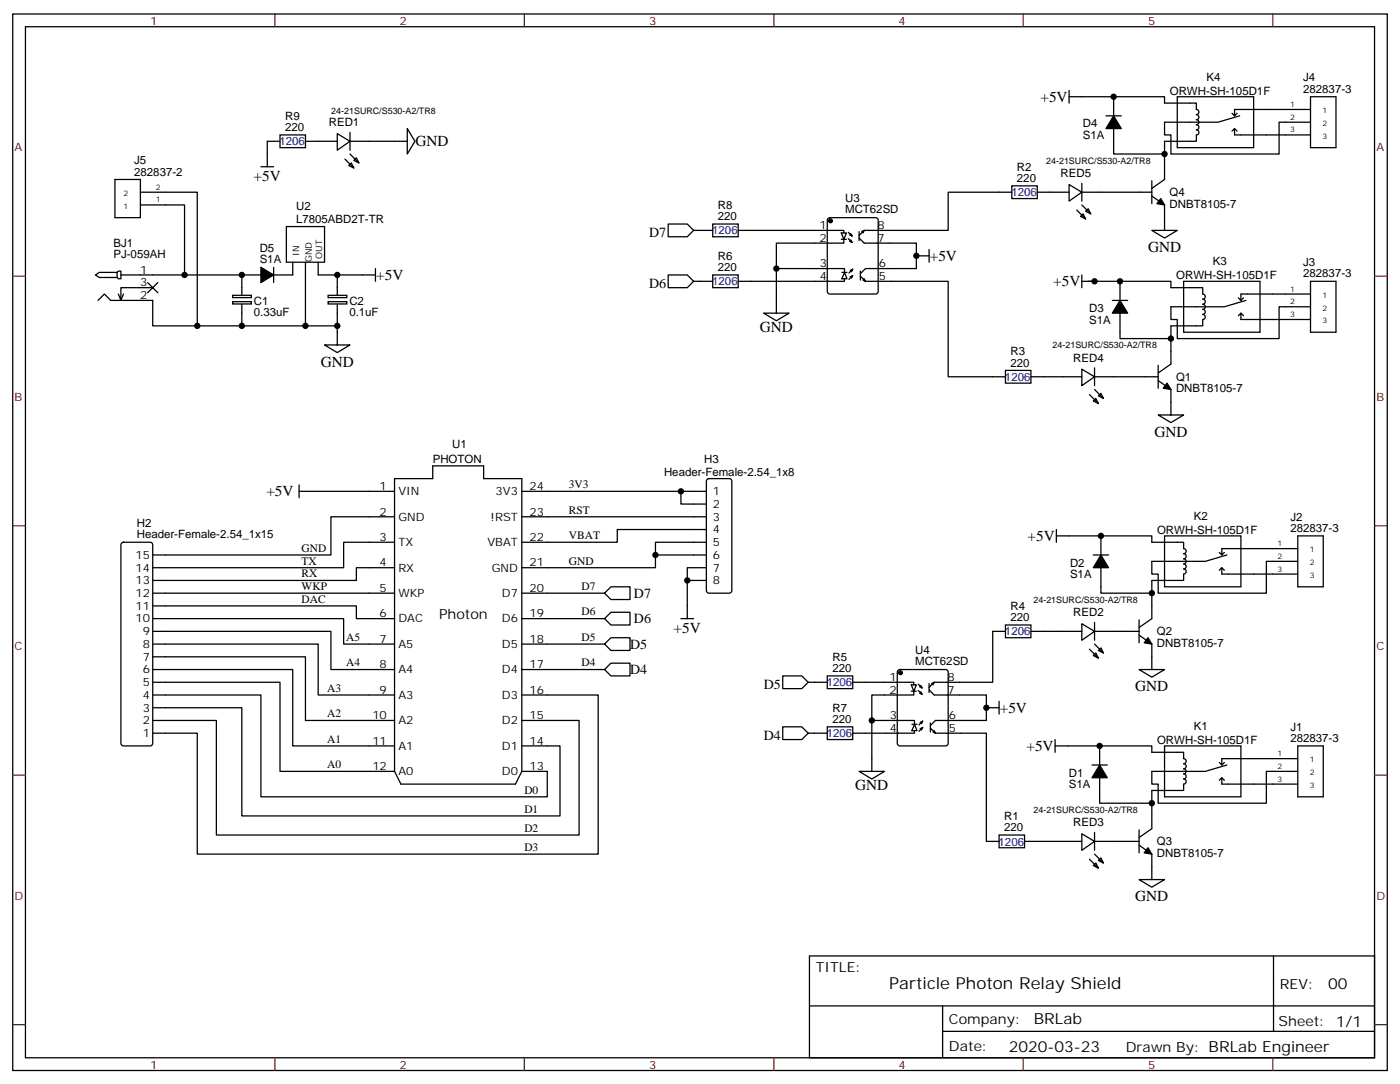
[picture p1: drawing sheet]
<svg xmlns="http://www.w3.org/2000/svg" width="388mm" height="300mm" viewBox="0 0 388 300" stroke-linecap="round" stroke-linejoin="round" font-family="sans-serif">
<g fill="none" stroke="#000" stroke-width=".35">
<path d="M3.5 3.9h381v292.8h-381zM7.1 7.4h373.9v285.8h-373.9zM77.6 37.4h7.1v3.5h-7.1zM77.6 39.2h-3.5v7M84.7 39.2h8.8M93.5 37l3.5 2.2-3.5 2.4zM97 36.7v4.9M97 39.2h15.9M112.9 35.6l2.1 3.6-2.1 3.5zM296.3 26.8h26.5v1.8h8.8v1.7a.71 .71 0 0 1 .7 .7 .71 .71 0 0 1-.7 .8 .71 .71 0 0 1 .7 .7 .71 .71 0 0 1-.7 .7 .71 .71 0 0 1 .7 .7 .71 .71 0 0 1-.7 .7 .71 .71 0 0 1 .7 .7 .71 .71 0 0 1-.7 .7 .71 .71 0 0 1 .7 .7 .71 .71 0 0 1-.7 .7v1.8h-8.8v3.5h-14.1v-7.1M296.3 25v3.6M306.6 32.1h4.2"/>
<path d="M308.7 26.8v5.3M326.3 26.8h21.2v14.1h-21.2zM341.5 36.3l.7-.7v1.8h21.1M342.2 35.6l.7 .7M342.9 31.4l-.7 .7M343.6 32.1l-6 1.8h-14.8v3.5h1.8v5.3h29.9v-8.8h8.8M363.3 30.3h-21.1v1.8l-.7-.7M363.3 26.8h7v14.1h-7zM31.9 49.7h7v10.6h-7zM38.9 56.8h12.3v19.4M38.9 53.3h15.8v37M72.3 46.2h3.5"/>
<path d="M95.6 44.1l2.5 2.5M96.7 45.9l.7-.7 .7 1.4zM97 42.7l2.5 2.5M98.1 44.5l.7-.8 .7 1.5zM280.5 51.5h7v3.5h-7zM280.5 53.3h-17.7v10.6h-23.3l-.7 .3M287.5 53.3h8.8M296.3 51.2l3.6 2.1-3.6 2.4zM298.4 58.2l2.5 2.5M299.9 53.3h19.4M299.9 56.8l2.4 2.5M299.9 50.8v4.9"/>
<path d="M300.2 59.3l.7 1.4-1.4-.7zM300.9 58.6l.7-.7 .7 1.4zM319.3 54.3l3.5 2.5v7.1M319.3 50.1v6.3M322.8 42.7v7l-3.5 2.5M26.5 76.2l1-.7h5v1.4h-5zM32.5 75.5l.3-.4h.7v2.2h-.7l-.3-.4M33.5 76.2h38.8M42.3 79.7h-8.8v3.6l-.7-1.8M67 76.2v5.6M75.8 74.1v4.2M79.4 62.8h10.6v9.9h-10.6z"/>
<path d="M81.1 72.7v3.5h-5.3M84.7 72.7v17.6M88.2 72.7v3.5h15.9M93.5 76.2v5.6M104.1 74.4v3.6M185.2 76.2h5.3l1.8 1.8-1.8 1.7h-5.3zM185.2 62.1h5.3l1.8 1.8-1.8 1.7h-5.3zM192.3 78h5.3M192.3 63.9h5.3M197.6 76.2h7v3.5h-7zM197.6 62.1h7v3.5h-7zM204.6 63.9h29.3v.7"/>
<path d="M204.6 78h25.1M215.2 74.4h14.5M229.5 74.4h4.6v1.1M229.5 60.5l.5-.2h12.7l.7 .5v20l-.4 .6-13 .1-.6-.5-.1-20zM233.2 64.6h1.4l-.7 1.7zM233.2 66.3h1.4M233.4 75.5h1.4M233.9 66.3v1.1h-18.7v19.4M234.1 75.5l.7 1.8h-1.4zM234.1 77.3v.7h-4.6M235.1 64.4l1.1 1-.4-.7M235.1 66.1l1.1 1.1-.4-.7"/>
<path d="M235.5 65.1l.7 .3M235.5 66.9l.7 .3M236 77.1l.4-.7-1.1 1M236 75.3l.4-.7-1.1 1.1M236.4 76.4l-.7 .3M236.4 74.6l-.7 .4M238.1 66l1.4 1.4h14.5v7h-14.1l-1.4 1.4M238.1 64.2v2.5M238.5 76.6l1.4 1.4-.4-.7M238.5 75.1v2.5M239.2 64.6l.3-.7-1.4 1.4M239.2 77.6l.7 .4h22.9v26.4h15.9"/>
<path d="M254 70.9h3.5M257.5 69.1v3.6M299.9 78h3.5M299.9 76.2v3.5M301.6 78h23v1.7h8.8v1.8a.71 .71 0 0 1 .7 .7 .71 .71 0 0 1-.7 .7 .71 .71 0 0 1 .7 .7 .71 .71 0 0 1-.7 .7 .71 .71 0 0 1 .7 .7 .71 .71 0 0 1-.7 .7 .71 .71 0 0 1 .7 .7 .71 .71 0 0 1-.7 .7 .71 .71 0 0 1 .7 .7 .71 .71 0 0 1-.7 .7v1.8h-8.8v3.5h-14.2v-7M310.4 78v5.3M319.3 63.9h7l-3.5 2.1zM328.1 78h21.1v14.1h-21.1zM363.3 78h7v14.1h-7zM27.2 83.3l1.7-1.8 1.8 1.8h11.6v7h51.2v5.3M34.2 81.5l-.7 1.8M64.5 83.6h5.2v.6h-5.2z"/>
<path d="M64.5 81.8h5.2v.7h-5.2zM67 84.3v6M90 95.6h7l-3.5 2.1zM90.9 83.6h5.2v.6h-5.2zM90.9 81.8h5.2v.7h-5.2zM93.5 84.3v6M211.7 86.8h7l-3.5 2.1zM308.3 83.3h4.3M324.6 93.8v7.1l-3.6 2.5M343.3 87.5l.7-.7v1.7h19.3M344 86.8l.7 .7M344.7 82.6l-.7 .7"/>
<path d="M345.4 83.3l-6 1.7h-14.8v3.5h1.7v5.3h28.2v-8.8h8.8M363.3 81.5h-19.3v1.8l-.7-.7M278.7 102.7h7.1v3.5h-7.1zM285.8 104.4h14.1M299.9 102.3l3.5 2.1-3.5 2.5zM302 109.4l2.4 2.4M303.4 102v4.9M303.4 107.9l2.5 2.5M303.4 104.4h17.6M303.7 110.4l.7 1.4-1.4-.7zM304.4 109.7l.8-.7 .7 1.4zM321 115h7.1l-3.5 2.1z"/>
<path d="M321 105.5l3.6 2.4v7.1M321 101.2v6.4M82.9 136.2h26.5M82.9 134.4v3.5M144.6 136.2h51.2M188.7 136.2v3.5h7.1M196 132.9l.5-.3h5.6l.5 .3 .2 .4v30.4l-.2 .5-.5 .2h-5.6l-.5-.2-.2-.5v-30.4zM33.7 150.5l.5-.2h7.4l.5 .2 .2 .5v55l-.2 .5-.5 .2h-7.4l-.5-.2-.2-.5v-55zM109.4 143.2h-17.7v10.6h-49.4M109.4 150.3h-14.2v7h-52.9M109.4 157.3h-10.6v3.6h-56.5M144.6 143.2h51.2"/>
<path d="M195.8 146.8h-24.7v3.5h-26.5M195.8 153.8h-14.1v3.5h-37.1M195.8 150.3h-14.1v3.5M195.8 157.3h-5.3v14.1M292.8 148.5h26.5v1.8h8.8v1.7a.71 .71 0 0 1 .7 .8 .71 .71 0 0 1-.7 .7 .71 .71 0 0 1 .7 .7 .71 .71 0 0 1-.7 .7 .71 .71 0 0 1 .7 .7 .71 .71 0 0 1-.7 .7 .71 .71 0 0 1 .7 .7 .71 .71 0 0 1-.7 .7 .71 .71 0 0 1 .7 .7 .71 .71 0 0 1-.7 .7v1.8h-8.8v3.5h-14.1v-7.1M292.8 146.8v3.5M303 153.8h4.3M305.2 148.5v5.3M322.8 148.5h21.2v14.1h-21.2zM338 158l.7-.7v1.8h21M338.7 157.3l.7 .7M339.4 153.1l-.7 .7"/>
<path d="M340.1 153.8l-6 1.8h-14.8v3.5h1.7v5.3h30v-8.8h8.7M359.7 152h-21v1.8l-.7-.7M359.7 148.5h7.1v14.1h-7.1zM42.3 167.9h56.5v3.5h10.6M42.3 171.4h52.9v7.1h14.2M42.3 175h49.4v10.6h17.7M42.3 178.5h45.9v14.1h21.2M42.3 164.4h67.1M144.6 164.4h23M144.6 171.4h23M144.6 178.5h23M167.6 178.5l1.7-1.8h5.3v3.6h-5.3z"/>
<path d="M167.6 171.4l1.7-1.7h5.3v3.5h-5.3zM167.6 164.4l1.7-1.8h5.3v3.6h-5.3zM188.7 171.4h3.6M190.5 160.9h5.3M278.7 173.2h7.1v3.5h-7.1zM278.7 175h-3.5v14.1h-16.3l-.7 .3M285.8 175h14.1M299.9 172.9l3.5 2.1-3.5 2.4zM302 179.9l2.4 2.5M303.4 175h12.3M303.4 178.5l2.5 2.5M303.4 172.5v4.9"/>
<path d="M315.7 176l3.6 2.5v7.1M315.7 171.8v6.4M319.3 164.4v7l-3.6 2.5M42.3 182h42.4v17.7h24.7M42.3 185.6h38.8v21.1h28.3M42.3 189.1h35.3v24.7h31.8M42.3 192.6h30v28.2h79.4v-7h-7.1M42.3 196.1h24.7v30h88.2v-19.4h-10.6M42.3 199.7h17.7v31.7h100.5v-31.7h-15.9M144.6 192.6h21.2v44.1h-111.1v-33.5h-12.4M144.6 185.6h23M167.6 185.6l1.7-1.8h5.3v3.5h-5.3z"/>
<path d="M217 187.3h5.2l1.8 1.8-1.8 1.8h-5.2zM224 189.1h5.3M229.3 187.3h7.1v3.6h-7.1zM236.4 189.1h16.9v.7M241.7 199.7h7.4M248.9 199.7h4.6v1M248.9 185.8l.5-.2h12.7l.7 .4v20l-.4 .7h-13l-.6-.4-.1-20zM252.6 189.8h1.4l-.7 1.8zM252.6 191.6h1.4M253.3 191.6v1h-11.6v21.2M254.5 189.6l1.1 1.1-.4-.7M254.5 191.4l1.1 1-.4-.7"/>
<path d="M254.9 190.3l.7 .4M254.9 192.1l.7 .3M255.8 199.8l-.7 .4M257.5 191.2l1.4 1.4h14.5v7.1h-14.1l-1.4 1.4M257.5 189.4v2.5M258.6 189.8l.3-.7-1.4 1.4M273.4 196.1h3.5M276.9 194.4v3.5M303.7 181l.7 1.4-1.4-.7zM304.4 180.3l.8-.7 .7 1.4zM315.7 185.6h7.1l-3.5 2.1zM109.4 213.8l1.7 3.5h31.8l1.7-3.5"/>
<path d="M109.4 213.8v-81.2h10.5v-3.5h14.2v3.5h10.5v81.2M217 201.4h5.2l1.8 1.8-1.8 1.8h-5.2zM224 203.2h5.3M229.3 201.4h7.1v3.6h-7.1zM236.4 203.2h12.7M238.1 213.8h7.1l-3.5 2.1zM252.8 200.7h1.4M253.5 200.7l.7 1.8h-1.4zM253.5 202.5v.7h-4.6M255.4 202.3l.4-.7-1.1 1.1M255.4 200.6l.4-.8-1.1 1.1M255.8 201.6l-.7 .4"/>
<path d="M257.9 201.8l1.4 1.4-.4-.7M257.9 200.4v2.4M258.6 202.8l.7 .4h14.1v30h3.5M292.5 206.7h26.8v1.8h8.8v1.8a.71 .71 0 0 1 .7 .7 .71 .71 0 0 1-.7 .7 .71 .71 0 0 1 .7 .7 .71 .71 0 0 1-.7 .7 .71 .71 0 0 1 .7 .7 .71 .71 0 0 1-.7 .7 .71 .71 0 0 1 .7 .7 .71 .71 0 0 1-.7 .7 .71 .71 0 0 1 .7 .7 .71 .71 0 0 1-.7 .7v1.8h-8.8v3.5h-14.5v-7.1M292.5 205v3.5M302.7 212h4.2M304.8 206.7v5.3M322.8 206.7h21.2v14.1h-21.2zM338 216.3l.7-.8v1.8h21M338.7 215.5l.7 .8M339.4 211.3l-.7 .7M340.1 212l-6 1.8h-14.8v3.5h1.7v5.3h30v-8.8h8.7"/>
<path d="M359.7 210.3h-21v1.7l-.7-.7M359.7 206.7h7.1v14.1h-7.1zM276.9 231.4h7.1v3.5h-7.1zM284 233.2h15.9M299.9 231.1l3.5 2.1-3.5 2.5zM302 238.1l2.4 2.5M303 239.9l.7-.7 .7 1.4zM303.4 233.2h12.3M303.4 230.7v5M303.4 236.7l2.5 2.5M304.4 238.5l.8-.7 .7 1.4zM315.7 234.2l3.6 2.5v7.1"/>
<path d="M315.7 230v6.4M319.3 222.6v7.1l-3.6 2.4M315.7 243.8h7.1l-3.5 2.1zM224.4 264.9h156.6v28.3h-156.6zM224.4 278.8h156.5M261.3 278.8v14.1M353 265v20.8M261.3 285.8h119.6"/>
</g>
<g fill="none" stroke="#870000" stroke-width=".35">
<path d="M76.2 3.9v3.5M145.3 3.9v3.5M214.5 3.9v3.5M283.6 3.9v3.5M352.8 3.9v3.5M3.5 76.6h3.6M381 76.6h3.5M3.5 145.7h3.6M381 145.7h3.5M3.5 214.8h3.6M381 214.8h3.5M3.5 284h3.6"/>
<path d="M76.2 293.2v3.5M145.3 293.2v3.5M214.5 293.2v3.5M283.6 293.2v3.5M352.8 293.2v3.5M381 284h3.5"/>
</g>
<g fill="#000" stroke="#000" stroke-width=".35">
<path d="M308.7 32.1l2.1 3.5h-4.2zM321.7 55l1.1 1.8-2.1-.4zM72.3 74.1l3.5 2.1-3.5 2.1zM310.4 83.3l2.2 3.5h-4.3zM323.5 106.2l1.1 1.7-2.2-.3zM305.2 153.8l2.1 3.5h-4.3zM318.2 176.7l1.1 1.8-2.2-.3zM304.8 212l2.1 3.5h-4.2zM318.2 234.9l1.1 1.8-2.2-.3z"/>
<path d="M40.9 78.3l2.8 2.8zM43.7 78.3l-2.8 2.8z"/>
<circle cx="230.2" cy="61.2" r=".53"/>
<circle cx="249.6" cy="186.4" r=".53"/>
</g>
<g fill="#000">
<circle cx="308.7" cy="26.8" r=".88"/>
<circle cx="322.8" cy="42.7" r=".88"/>
<circle cx="51.2" cy="76.2" r=".88"/>
<circle cx="67" cy="76.2" r=".88"/>
<circle cx="93.5" cy="76.2" r=".88"/>
<circle cx="215.2" cy="74.4" r=".88"/>
<circle cx="254" cy="70.9" r=".88"/>
<circle cx="303.4" cy="78" r=".88"/>
<circle cx="310.4" cy="78" r=".88"/>
<circle cx="54.7" cy="90.3" r=".88"/>
<circle cx="67" cy="90.3" r=".88"/>
<circle cx="84.7" cy="90.3" r=".88"/>
<circle cx="93.5" cy="90.3" r=".88"/>
<circle cx="324.6" cy="93.8" r=".88"/>
<circle cx="188.7" cy="136.2" r=".88"/>
<circle cx="181.7" cy="153.8" r=".88"/>
<circle cx="305.2" cy="148.5" r=".88"/>
<circle cx="190.5" cy="160.9" r=".88"/>
<circle cx="319.3" cy="164.4" r=".88"/>
<circle cx="241.7" cy="199.7" r=".88"/>
<circle cx="273.4" cy="196.1" r=".88"/>
<circle cx="304.8" cy="206.7" r=".88"/>
<circle cx="319.3" cy="222.6" r=".88"/>
</g>
<text font-size="4.6" x="246.5" y="274">Particle Photon Relay Shield</text>
<g font-size="4.2">
<text x="288.4" y="28.2">+5V</text>
<text x="115.2" y="40.5">GND</text>
<text x="70.3" y="50.1">+5V</text>
<text x="318.2" y="69.9">GND</text>
<text x="104.2" y="77.6">+5V</text>
<text x="257.7" y="72.3">+5V</text>
<text x="291.9" y="79.4">+5V</text>
<text x="210.6" y="92.1">GND</text>
<text x="88.9" y="101.7">GND</text>
<text x="320" y="121.1">GND</text>
<text x="73.8" y="137.6">+5V</text>
<text x="284.9" y="149.9">+5V</text>
<text x="186.7" y="175.4">+5V</text>
<text x="314.7" y="191.6">GND</text>
<text x="277.1" y="197.6">+5V</text>
<text x="284.5" y="208.1">+5V</text>
<text x="237.1" y="219.1">GND</text>
<text x="314.7" y="249.8">GND</text>
<text x="368.2" y="274.2">00</text>
<text x="286.5" y="283.8">BRLab</text>
<text x="279.6" y="291.6">2020-03-23</text>
</g>
<g font-size="3.9">
<text x="179.9" y="65.6">D7</text>
<text x="179.9" y="79.7">D6</text>
<text x="175.7" y="165.6">D7</text>
<text x="121.7" y="171.4">Photon</text>
<text x="175.7" y="172.7">D6</text>
<text x="174.7" y="179.8">D5</text>
<text x="174.7" y="186.8">D4</text>
<text x="211.7" y="190.9">D5</text>
<text x="211.7" y="205">D4</text>
<text x="226.1" y="269.5">TITLE:</text>
<text x="354.8" y="274.2">REV:</text>
<text x="263" y="283.7">Company:</text>
<text x="354.4" y="284.3">Sheet: 1/1</text>
<text x="263" y="291.4">Date:</text>
<text x="312.1" y="291.5">Drawn By: BRLab Engineer</text>
</g>
<g font-size="3.2" fill="#800">
<text x="41.6" y="6.9">1</text>
<text x="110.8" y="6.9">2</text>
<text x="179.9" y="6.9">3</text>
<text x="249.1" y="6.9">4</text>
<text x="318.2" y="6.9">5</text>
<text x="4.1" y="42">A</text>
<text x="381.5" y="42">A</text>
<text x="4.1" y="111.1">B</text>
<text x="381.5" y="111.1">B</text>
<text x="4.1" y="180.3">C</text>
<text x="381.5" y="180.3">C</text>
<text x="4.1" y="249.4">D</text>
<text x="381.5" y="249.4">D</text>
<text x="41.6" y="296.2">1</text>
<text x="110.8" y="296.2">2</text>
<text x="179.9" y="296.2">3</text>
<text x="249.1" y="296.2">4</text>
<text x="318.2" y="296.2">5</text>
</g>
<g font-size="3.2">
<text x="334.4" y="22.4">K4</text>
<text x="361.2" y="22.6">J4</text>
<text x="324.2" y="26.2">ORWH-SH-105D1F</text>
<text x="361.2" y="25.8">282837-3</text>
<text x="79" y="33.2">R9</text>
<text x="91.1" y="35">RED1</text>
<text x="300.1" y="35.3">D4</text>
<text x="79" y="36.3">220</text>
<text x="300.1" y="38.5">S1A</text>
<text x="37.2" y="45.5">J5</text>
<text x="281.9" y="47.3">R2</text>
<text x="37.2" y="48.7">282837-2</text>
<text x="281.9" y="50.4">220</text>
<text x="294" y="49.1">RED5</text>
<text x="82.1" y="58.3">U2</text>
<text x="199" y="57.9">R8</text>
<text x="234.3" y="59.1">MCT62SD</text>
<text x="234.3" y="55.9">U3</text>
<text x="324.2" y="57.6">DNBT8105-7</text>
<text x="324.2" y="54.4">Q4</text>
<text x="82.1" y="61.7">L7805ABD2T-TR</text>
<text x="199" y="61">220</text>
<text x="227.1" y="63.5">1</text>
<text x="243.2" y="63.5">8</text>
<text x="31.5" y="71.5">PJ-059AH</text>
<text x="31.5" y="68.3">BJ1</text>
<text x="72" y="69.8">D5</text>
<text x="199" y="72">R6</text>
<text x="227.1" y="67">2</text>
<text x="243.2" y="67">7</text>
<text x="38.8" y="75.8">1</text>
<text x="72" y="73">S1A</text>
<text x="199" y="75.1">220</text>
<text x="227.3" y="77.6">4</text>
<text x="227.3" y="74.1">3</text>
<text x="243.6" y="77.6">5</text>
<text x="243.6" y="74.1">6</text>
<text x="326" y="77.4">ORWH-SH-105D1F</text>
<text x="336.2" y="73.5">K3</text>
<text x="361.2" y="76.9">282837-3</text>
<text x="361.2" y="73.7">J3</text>
<text x="38.8" y="82.9">2</text>
<text x="38.8" y="79.4">3</text>
<text x="70.4" y="87.6">0.33uF</text>
<text x="70.4" y="84.4">C1</text>
<text x="96.8" y="87.6">0.1uF</text>
<text x="96.8" y="84.4">C2</text>
<text x="301.9" y="89.7">S1A</text>
<text x="301.9" y="86.5">D3</text>
<text x="280.1" y="101.6">220</text>
<text x="280.1" y="98.4">R3</text>
<text x="297.5" y="100.3">RED4</text>
<text x="326" y="105.6">Q1</text>
<text x="326" y="108.7">DNBT8105-7</text>
<text x="125.3" y="124.3">U1</text>
<text x="119.9" y="128.4">PHOTON</text>
<text x="195.2" y="128.4">H3</text>
<text x="105.2" y="135.8">1</text>
<text x="110.4" y="137.2">VIN</text>
<text x="137.4" y="137.2">3V3</text>
<text x="146.8" y="135.8">24</text>
<text x="157.7" y="135.3">3V3</text>
<text x="184.1" y="132">Header-Female-2.54_1x8</text>
<text x="197.6" y="137.2">1</text>
<text x="105.2" y="142.9">2</text>
<text x="146.8" y="142.9">23</text>
<text x="157.7" y="142.3">RST</text>
<text x="197.6" y="140.8">2</text>
<text x="37.9" y="149.2">Header-Female-2.54_1x15</text>
<text x="37.9" y="146">H2</text>
<text x="105.2" y="149.9">3</text>
<text x="110.4" y="144.3">GND</text>
<text x="136" y="144.3">!RST</text>
<text x="146.8" y="149.9">22</text>
<text x="157.7" y="149.4">VBAT</text>
<text x="197.6" y="144.3">3</text>
<text x="197.6" y="147.8">4</text>
<text x="320.7" y="147.9">ORWH-SH-105D1F</text>
<text x="330.9" y="144.1">K2</text>
<text x="357.7" y="147.5">282837-3</text>
<text x="357.7" y="144.3">J2</text>
<text x="37.6" y="154.9">15</text>
<text x="83.6" y="152.9">GND</text>
<text x="110.4" y="151.3">TX</text>
<text x="135.1" y="151.3">VBAT</text>
<text x="197.6" y="151.3">5</text>
<text x="197.6" y="154.9">6</text>
<text x="37.6" y="161.9">13</text>
<text x="37.6" y="158.4">14</text>
<text x="83.6" y="160">RX</text>
<text x="83.6" y="156.5">TX</text>
<text x="105.2" y="157">4</text>
<text x="110.4" y="158.4">RX</text>
<text x="136.3" y="158.4">GND</text>
<text x="146.8" y="157">21</text>
<text x="157.7" y="156.5">GND</text>
<text x="197.6" y="158.4">7</text>
<text x="197.6" y="161.9">8</text>
<text x="296.6" y="160.2">S1A</text>
<text x="296.6" y="157">D2</text>
<text x="37.6" y="165.5">12</text>
<text x="83.6" y="167">DAC</text>
<text x="83.6" y="163.5">WKP</text>
<text x="105.2" y="164">5</text>
<text x="110.4" y="165.5">WKP</text>
<text x="139.1" y="165.5">D7</text>
<text x="146.8" y="164">20</text>
<text x="161.2" y="163.5">D7</text>
<text x="37.6" y="172.5">10</text>
<text x="37.6" y="169">11</text>
<text x="105.2" y="171.1">6</text>
<text x="110.4" y="172.5">DAC</text>
<text x="139.1" y="172.5">D6</text>
<text x="146.8" y="171.1">19</text>
<text x="161.2" y="170.6">D6</text>
<text x="280.1" y="172.2">220</text>
<text x="280.1" y="169">R4</text>
<text x="297.5" y="170.8">RED2</text>
<text x="39.6" y="179.6">8</text>
<text x="39.6" y="176">9</text>
<text x="96" y="177.6">A5</text>
<text x="105.2" y="178.2">7</text>
<text x="110.4" y="179.6">A5</text>
<text x="139.1" y="179.6">D5</text>
<text x="146.8" y="178.2">18</text>
<text x="161.2" y="177.6">D5</text>
<text x="320.7" y="179.3">DNBT8105-7</text>
<text x="320.7" y="176.1">Q2</text>
<text x="39.6" y="183.1">7</text>
<text x="96" y="184.7">A4</text>
<text x="105.2" y="185.2">8</text>
<text x="146.8" y="185.2">17</text>
<text x="161.2" y="184.7">D4</text>
<text x="230.7" y="183.1">R5</text>
<text x="253.7" y="184.3">MCT62SD</text>
<text x="253.7" y="181.2">U4</text>
<text x="39.6" y="190.1">5</text>
<text x="39.6" y="186.6">6</text>
<text x="90.7" y="191.7">A3</text>
<text x="110.4" y="186.6">A4</text>
<text x="139.1" y="186.6">D4</text>
<text x="230.7" y="186.3">220</text>
<text x="246.5" y="188.7">1</text>
<text x="262.6" y="188.7">8</text>
<text x="39.6" y="197.2">3</text>
<text x="39.6" y="193.7">4</text>
<text x="105.2" y="192.3">9</text>
<text x="110.4" y="193.7">A3</text>
<text x="139.1" y="193.7">D3</text>
<text x="146.8" y="192.3">16</text>
<text x="230.7" y="197.2">R7</text>
<text x="246.5" y="192.3">2</text>
<text x="262.6" y="192.3">7</text>
<text x="39.6" y="200.7">2</text>
<text x="90.7" y="198.8">A2</text>
<text x="103.2" y="199.3">10</text>
<text x="110.4" y="200.7">A2</text>
<text x="139.1" y="200.7">D2</text>
<text x="146.8" y="199.3">15</text>
<text x="230.7" y="200.4">220</text>
<text x="246.7" y="202.8">4</text>
<text x="246.7" y="199.3">3</text>
<text x="263" y="202.8">5</text>
<text x="263" y="199.3">6</text>
<text x="330.9" y="202.3">K1</text>
<text x="357.7" y="202.5">J1</text>
<text x="39.6" y="204.3">1</text>
<text x="90.7" y="205.8">A1</text>
<text x="103.2" y="206.4">11</text>
<text x="110.4" y="207.8">A1</text>
<text x="139.1" y="207.8">D1</text>
<text x="146.8" y="206.4">14</text>
<text x="320.7" y="206.1">ORWH-SH-105D1F</text>
<text x="357.7" y="205.7">282837-3</text>
<text x="90.7" y="212.9">A0</text>
<text x="103.2" y="213.4">12</text>
<text x="110.4" y="214.8">A0</text>
<text x="139.1" y="214.8">D0</text>
<text x="146.8" y="213.4">13</text>
<text x="296.2" y="215.2">D1</text>
<text x="145.3" y="220">D0</text>
<text x="296.2" y="218.4">S1A</text>
<text x="145.3" y="225.2">D1</text>
<text x="278.4" y="227.2">R1</text>
<text x="145.3" y="230.5">D2</text>
<text x="278.4" y="230.4">220</text>
<text x="297.5" y="229">RED3</text>
<text x="145.3" y="235.8">D3</text>
<text x="320.7" y="237.5">DNBT8105-7</text>
<text x="320.7" y="234.3">Q3</text>
</g>
<g font-size="3.2" fill="#000080">
<text x="77.5" y="40.3">1206</text>
<text x="280.3" y="54.4">1206</text>
<text x="197.4" y="65">1206</text>
<text x="197.4" y="79.1">1206</text>
<text x="278.6" y="105.6">1206</text>
<text x="278.6" y="176.1">1206</text>
<text x="229.2" y="190.2">1206</text>
<text x="229.2" y="204.3">1206</text>
<text x="276.8" y="234.3">1206</text>
</g>
<g font-size="2.5">
<text x="91.8" y="31.5">24-21SURC/S530-A2/TR8</text>
<text x="290" y="45.3">24-21SURC/S530-A2/TR8</text>
<text x="82.9" y="70.9" transform="rotate(-90 82.9 70.9)">IN</text>
<text x="89.3" y="71.7" transform="rotate(-90 89.3 71.7)">OUT</text>
<text x="86.4" y="72.7" transform="rotate(-90 86.4 72.7)">GND</text>
<text x="291.8" y="96.5">24-21SURC/S530-A2/TR8</text>
<text x="286.5" y="167.1">24-21SURC/S530-A2/TR8</text>
<text x="286.5" y="225.3">24-21SURC/S530-A2/TR8</text>
</g>
<g font-size="2.1">
<text x="357.6" y="29.6">1</text>
<text x="357.6" y="33.2">2</text>
<text x="366.6" y="31.4">1</text>
<text x="366.6" y="34.9">2</text>
<text x="357.6" y="36.7">3</text>
<text x="366.6" y="38.4">3</text>
<text x="43.2" y="52.6">2</text>
<text x="34.2" y="57.8">1</text>
<text x="34.2" y="54.3">2</text>
<text x="43.2" y="56.1">1</text>
<text x="357.6" y="80.8">1</text>
<text x="366.6" y="82.5">1</text>
<text x="357.6" y="84.3">2</text>
<text x="357.6" y="87.9">3</text>
<text x="366.6" y="86.1">2</text>
<text x="366.6" y="89.6">3</text>
<text x="354.1" y="151.4">1</text>
<text x="354.1" y="154.9">2</text>
<text x="363.1" y="153.1">1</text>
<text x="354.1" y="158.4">3</text>
<text x="363.1" y="156.6">2</text>
<text x="363.1" y="160.1">3</text>
<text x="354.1" y="209.6">1</text>
<text x="354.1" y="213.1">2</text>
<text x="363.1" y="211.3">1</text>
<text x="363.1" y="214.8">2</text>
<text x="354.1" y="216.6">3</text>
<text x="363.1" y="218.4">3</text>
</g>
</svg>
